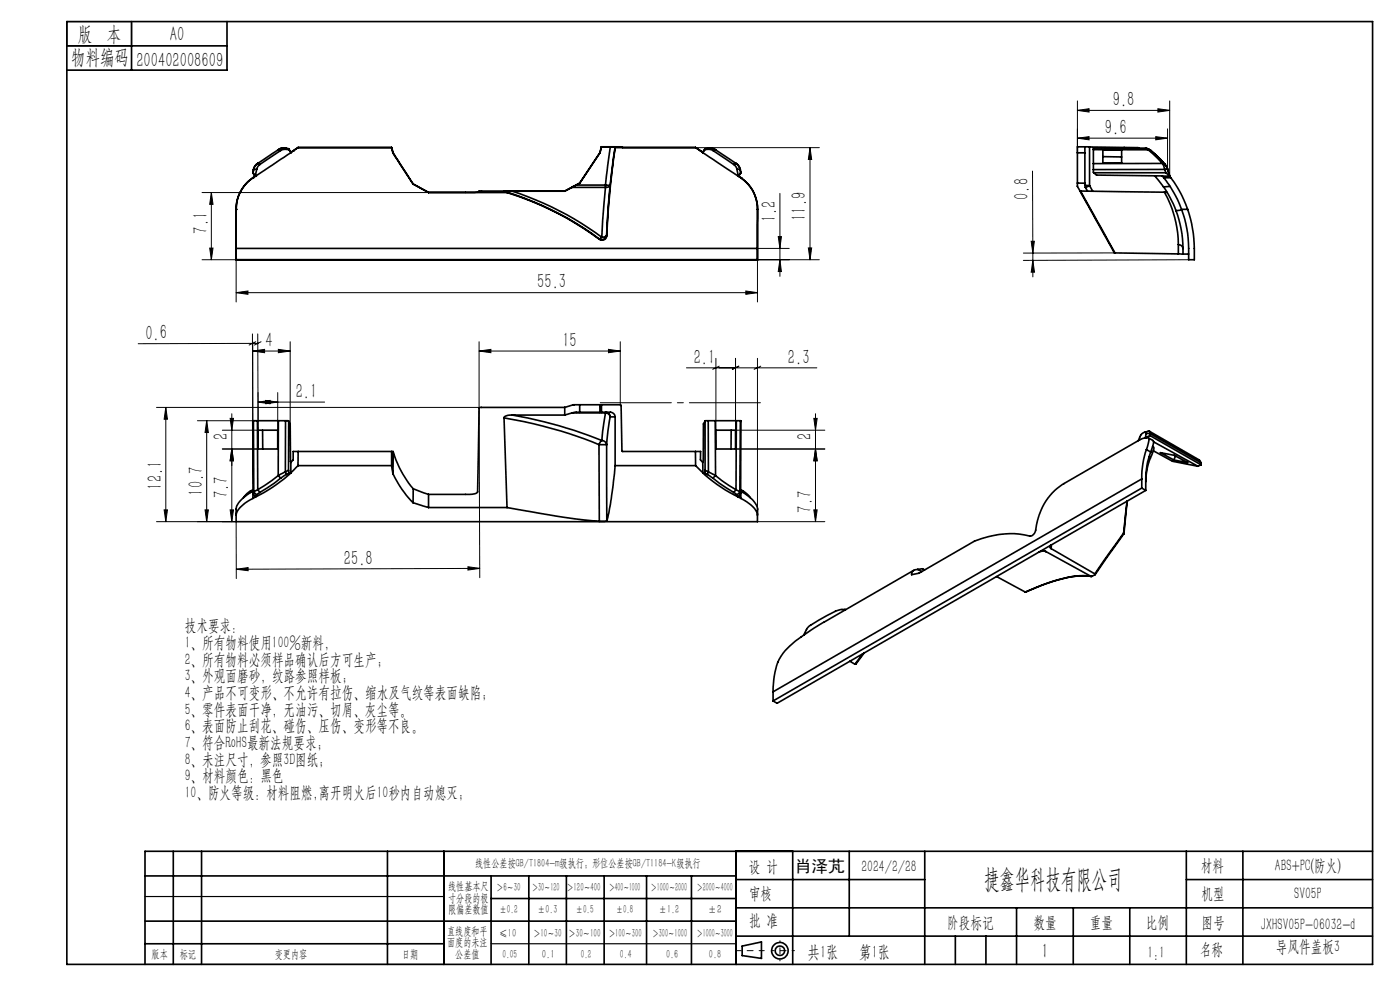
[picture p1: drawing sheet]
<svg xmlns="http://www.w3.org/2000/svg" width="297mm" height="210mm" viewBox="0 0 297 210" stroke-linecap="round" stroke-linejoin="round" font-family="sans-serif">
<g fill="none" stroke="#000" stroke-width=".35">
<path d="M14.2 4.6h277v200h-277zM14.2 9.7h34M27.9 4.6v10.3M48.2 4.6v10.3h-34M53.6 36.6l.6 .8M53.6 36.6h.1M53.7 37.7a8.1 8.1 0 0 0-3.6 6.7M53.7 37.7h.1M53.7 36.6l.5 .8M53.8 36l-.2 .6M53.8 35.9l-.1 .7M53.8 35.9v.1"/>
<path d="M54.2 37.4l-.5 .3M54.2 37.4h.1M54.5 35.9h-.7M54.5 35.9l-.3 1.5M54.7 34.7l-.6 .5-.3 .7M54.7 34.7l-.7 .7-.2 .6M54.7 34.7l.4 .2M55.1 34.9l-.4 .4-.2 .6M59 31.8l-4.3 2.9M59 31.8l.5 .1M59.5 31.9l-4.4 3M60.5 31.5h-1l-.5 .3"/>
<path d="M60.5 31.5l.2 .2M60.5 31.5l.7 .1M60.6 31.4l-1 .1-.6 .3M60.6 31.4l-.1 .1M60.6 31.4l.6 .2M60.7 31.7l-1.2 .2M60.7 31.7l.6 .1M61.2 31.6l.1 .2M61.2 31.6l.5 .7M61.2 31.6h.1M61.3 31.8l.4 .6M61.7 32.3v.1"/>
<path d="M61.7 32.3h.1M61.7 32.4l-7.5 5M62.2 32h.1M62.2 32l-.5 .3M63.2 31.3l-1.5 1M63.2 31.3h19.9M63.3 31.3l-1.1 .7M63.3 31.3h-.1M63.3 31.3h19.8M83.1 31.3l.3 1.2M83.1 31.3h.1M83.1 31.3l.3 1.1"/>
<path d="M83.4 32.5l4.2 6.5M83.4 32.4l4.3 6.6M83.4 32.4v.1M87.6 39l3.3 1.8M87.6 39h.1M87.7 39l3.2 1.8M121.4 39.7l-1.6 .9M121.4 39.7h7M122.2 39.3l-.8 .4M122.2 39.3h6.2M123 38.8l-3.2 1.7M123 38.9l-.8 .4"/>
<path d="M123 38.8v.1M127.2 32.4h.1M127.2 32.4l-4.2 6.4M127.3 32.4l-4.3 6.5M127.6 31.1h4.2l.2 .2h15.5M127.6 31.1h.1M127.6 31.1l-.3 1.3M127.6 31.1l-.4 1.3M128.4 39.7l-.7 10.6M128.4 39.3l1 .1M128.4 39.3v.4M129.4 39.4l-.7 10.5"/>
<path d="M129.4 39.4l-.1 .2-.9 .1M130.5 31.3a179.1 179.1 0 0 0-1.8 18.7M130.5 31.2l-1.1 8.2M130.5 31.2l-1-.1-1.1 8.2M130.5 31.2v.1M130.5 31.3h17.1M147.5 31.3h.1M147.5 31.3l1.1 .7M147.6 31.3l1.5 1M148.6 32l.5 .3M148.6 32h.1M149.1 32.4l7.5 5"/>
<path d="M149.1 32.3h.1M149.1 32.3v.1M149.5 31.8l-.4 .6M149.6 31.6l-.1 .2M149.6 31.6l-.5 .7M149.6 31.6h.1M150 31.7l1.2 .2M150 31.7l-.5 .1M150.2 31.4l1 .1 .6 .3M150.2 31.4l.1 .1M150.2 31.4l-.6 .2M150.3 31.5h.8l.7 .3"/>
<path d="M150.3 31.5l-.3 .2M150.3 31.5l-.7 .1M151.2 31.9l4.4 3M151.8 31.8l4.3 2.9M151.8 31.8l-.6 .1M155.6 34.9l.6 .7 .1 .3M156.1 34.7l.4 .3 .5 .9M156.1 34.7l.7 .7 .3 .6M156.1 34.7l-.5 .2M156.3 35.9h.7M156.3 35.9l.3 1.5M156.6 37.4h.1"/>
<path d="M156.6 37.4l.6 .3M157 35.9l.1 .7M157 35.9l.1 .1M157.1 36l.1 .6M157.1 36.6h.1M157.1 36.6l-.5 .8M157.2 37.7a8 8 0 0 1 3.5 6.7M157.2 37.7h.1M157.2 36.6l-.6 .8M228.6 32.4h1.6M228.6 38.8l1.6 .1M230.2 39.3l.1 .4"/>
<path d="M230.2 31.1h-1.6v8.4l.5 1M230.2 39.3l.9 .1M230.2 31.1l.9 .1M230.2 31.1v8.2M230.3 39.7l.4 .9M231.1 31.2v8.2M231.1 39.4l-.8 .3M231.1 31.2l7.4 .1M231.1 39.4l.7 1.2M232 34.7v1.3M232 31.7v-.3h11.1l.5 .4M232 36v.6"/>
<path d="M232 31.7v3M232 31.7l11.6 .1M232 36.6h15.3M232 36.6l.6 .5 14 .3M234 31.8h3.9v2.8h-3.9zM234 33.2l3.9 .1M238.5 31.3v.1M238.5 31.3l3.1 .1M243.2 31.5l.9 .4M243.6 31.8l3 2.9M243.6 31.8l.5 .1M244.1 31.9l3.1 3"/>
<path d="M244.9 37.3l1.9 2.3M246.6 34.7l.5 1.2M246.6 37.4h1.5M246.6 37.4l.3 .3M246.6 34.7h-14.6M246.6 34.7l.6 .2M246.8 39.6a23.2 23.2 0 0 1 2.7 5.1M246.9 37.7l.8 1.1a23 23 0 0 1 2.9 5.6M246.9 37.7h1.5M247.1 35.9l.2 .7M247.1 35.9l-15.1 .1M247.2 34.9l.5 1"/>
<path d="M247.3 36.6l.8 .8M247.7 35.9h-.6M247.7 35.9l.4 1.5M248.1 37.4h.1M248.1 37.4l.3 .3M248.2 39.5l-1.4 .1M248.4 37.7l.3 .5a23.8 23.8 0 0 1 3.3 6.2M50.1 44.4v8.3M50.1 55.1h.1M50.1 44.4h.1M50.1 52.7h110.6M50.1 52.7v2.4"/>
<path d="M50.1 55.1h110.6M90.9 40.8h16.7M90.9 40.8h.1M106.9 40.6a65.8 65.8 0 0 1 20.2 10.1M106.9 40.6h1.8M106.9 40.6l.7 .2M107.6 40.8a65.3 65.3 0 0 1 19.5 10M108.7 40.6a67.3 67.3 0 0 1 19 9.7M108.7 40.6h11.1M119.8 40.5h-18.2a2.34 2.34 0 0 1-1.9 .3h-8.8M119.8 40.5v.1M127.1 50.7v.1"/>
<path d="M127.7 50.3l-.6 .4M128.7 49.9v.1M128.7 49.9a1.05 1.05 0 0 1-1.6 .8M128.7 49.9a1.01 1.01 0 0 1-1 .4M128.7 50a.99 .99 0 0 1-.5 .9 .99 .99 0 0 1-1.1-.1M160.7 44.4v8.3M160.7 55.1h.1M160.7 52.7v2.4M160.7 44.4h.1M229.1 40.5l7.3 13.1h.1M229.1 40.5h.1M229.2 40.5l7.3 13.1"/>
<path d="M229.2 40.5l17.8 .3M236.5 53.6l13.5 .3M247 40.8a23.1 23.1 0 0 1 3 11.1M247 40.8h.6M249.5 44.7a23.4 23.4 0 0 1 1.5 8M250 51.9a.99 .99 0 0 1 1 .8M250 51.9v2M250 53.9h1M250.6 44.4a25.8 25.8 0 0 1 1.6 10.7h1.2a28.2 28.2 0 0 0-1.4-10.7M250.6 44.4h1.4M250.7 44.5l-1.2 .2M251 52.7v1.2"/>
<path d="M251 53.9h1.2M53.8 89.2h.8M53.8 89.2l-.2 .1 .1 15.3M53.8 89.2v15.2M54.6 89.2h4.5M54.6 89.2l.1 14.7M54.8 91.3h4.1v3.9h-4.1zM55.7 91.3v3.9M59.1 89.2h1.5M59.1 89.2l-.1 11.7M60.6 89.2l-.1 10.9M60.6 89.2l.6 .1"/>
<path d="M61.2 99.8l-.7 .3M61.2 99.8l.1 .5M61.2 89.3v10.5M61.2 89.3l.4 .6 .1 8.2M61.7 98.1v2.2M63.2 98.8l-1.5 1.5M63.2 98.8h19.9M63.3 95.8l-.1 3M83.1 98.8l.3 1.7M83.1 95.8v3M83.4 95.9v-.1h-21.2v1.7l-.5 .6M83.4 95.9a22.1 22.1 0 0 0 4.3 7.8"/>
<path d="M83.4 95.9v4.6M106.9 88.6a95.6 95.6 0 0 1 20.2 5.7M106.9 88.6l.7 19.1M108.7 88a92 92 0 0 1 19 5.4M108.7 88l-1.3 .2-.5 .4M108.7 88h11.1M119.8 86.4l1.8-.5h10l.2 .1 .1 9.7 16.7 .1v1.7l.5 .6M119.8 86.4l-18.1 .1-.4 17.9a3 3 0 0 1-2.5 .5h-7.9M119.8 86.4v1.6M121.4 87.6l.5-.2h7.6a1.02 1.02 0 0 1 1 1M121.4 87.6l-1.6 .4M121.4 87.6h7"/>
<path d="M123 85.9v1.5M127.1 94.3v16.3M127.1 94.3h1.6M127.2 85.9l.1 1.5M127.6 85.9v1.5M127.7 93.4a1.04 1.04 0 0 1 1 .9M127.7 93.4l-.6 .9M128.4 87.6a.75 .75 0 0 1 1 .8M128.4 87.6a.97 .97 0 0 1 1 .8M128.4 87.6l-.7 5.8M128.7 94.3v16.2M129.4 88.4h1.1"/>
<path d="M129.4 88.4l-.7 5.9M130.5 98.8l-.3 2.5a57.6 57.6 0 0 1-1.5 9.2M130.5 88.4v10.4M130.5 98.8h17.1M147.5 95.8l.1 3M147.6 98.8l1.5 1.5M149.1 98.1v2.2M149.6 89.3v10.5M149.6 99.8l.7 .3M149.6 99.8l-.1 .5M149.6 89.3l-.4 .6-.1 8.2M150.2 89.2h1.5"/>
<path d="M150.2 89.2l.1 10.9M150.2 89.2l-.6 .1M151.7 89.2l.1 11.7M151.7 89.2h4.5M151.9 91.3h4.1v3.9h-4.1zM155.1 91.3v3.9M156.2 89.2h.9M156.2 89.2l-.1 14.7M157.1 89.2l.1 16.5M157.1 89.2l-.1 15.2M243 92.8l-1.1 .4-16.2 9.4a13 13 0 0 0-6.1 10.1l-.3 .6-.5 .4a19.5 19.5 0 0 0-12.1 1.1l-11.8 6.8-1.5 .3a1.07 1.07 0 0 1 1.3-1.1M243 92.8h.1"/>
<path d="M243 92.8a.51 .51 0 0 1 .6 .1 .51 .51 0 0 1 .1 .6l-.5 1.9M243 91.6l-1 .7-.5 1.2M243 91.6l.1 .3M243 91.6l.8-.1 .2 .5M243.1 91.9l.9 .1M243.1 91.9l-.1 .9M243.2 95.4a17.9 17.9 0 0 0-1 6.2M243.2 95.4l.9 .5M243.6 92.8l1.1 .9-.6 2.2M243.8 96.9l.3 .2M243.9 91.5l10.5 6 .3 .6M243.9 92.4l-.9 .4"/>
<path d="M243.9 92.4l10.9 6.2M244 92l-.1 .4M244 92l10.7 6.1M244.1 97.1l-.7 2.1-.3 3M244.1 95.9a18.3 18.3 0 0 0-1 8.1M244.5 94.7l.2 .1a2.66 2.66 0 0 1-.6 2.2v.1M244.7 95.6l4 2.3 5.4 1M244.7 93.7l9.4 5.2M246.2 96l2.9 .6 2.9 1.5-3-.5zM249.4 96.7l-.4 .9M254.7 98.1l.1 .5M254.8 98.6l-.7 .3"/>
<path d="M50.1 109.2v1.5h110.6v-1.5M53.2 104.1l-.8 .6-.8 .9M53.2 104.1v.3M53.7 105.7a7.2 7.2 0 0 0-3.5 3.2l-.1 .3M53.7 104.2a7.3 7.3 0 0 0-3.6 3.5v1.5M53.7 104.2v1.5M53.7 103.9l-.5 .2M53.7 104.2h.1M53.7 104.6l.5 .8M53.8 104.4l.7 .6M53.8 104.4l-.1 .2M54.2 105.4h.1"/>
<path d="M54.2 105.4l-.5 .3M54.5 105l-.3 .4M54.7 103.9l-.9 .5M54.7 103.9l.4 .5M55.1 104.4l-.6 .6M59 100.9l-4.3 3M59 100.9l.5 .5M59.5 101.4l-1.3 1.1-3.1 1.9M60.5 100.1l-1.5 .8M60.5 100.1l.2 .5M60.7 100.6l-1.2 .8M61.3 100.3h.4"/>
<path d="M61.3 100.3l-.6 .3M61.7 100.3h.1M61.7 100.3a33.9 33.9 0 0 1-7.5 5.1M83.4 100.5a21.9 21.9 0 0 0 4.2 6.1M87.6 106.6l3.3 1.1M87.7 103.7l3.2 1.2M87.7 103.7l-.1 2.9M90.9 104.9v2.8M90.9 107.7h16.7M107.6 107.7l2.5 .4a170.2 170.2 0 0 0 17 2.5M128.7 110.5l-1.6 .1M149.1 100.3a31.8 31.8 0 0 0 7.5 5.1"/>
<path d="M149.1 100.3h.4M149.1 100.3h.1M149.5 100.3l.5 .3M150 100.6l1.2 .8M150.3 100.1l1.5 .8M150.3 100.1l-.3 .5M151.2 101.4l1.4 1.1 3 1.9M151.8 100.9l1.4 1.1 2.9 1.9M151.8 100.9l-.6 .5M155.6 104.4l.7 .6M156.1 103.9l.9 .5M156.1 103.9l-.5 .5"/>
<path d="M156.3 105l.3 .4M156.6 105.4h.1M156.6 105.4l.6 .3M157 104.4l-.7 .6M157 104.4l.1 .2-.5 .8M157.1 104.2a7.6 7.6 0 0 1 3.6 3.4v1.6M157.1 103.9l.6 .2M157.2 105.7a7 7 0 0 1 3.5 3.3v.2M157.7 104.1l1.5 1.5M157.7 104.1l-.1 .4M221.7 116.9l.2 .1M221.9 117l-.7-.1-.9 .2"/>
<path d="M221.9 117l9.6 5.3M222.9 115.7l-.2 .4 .3 .3M223 116.4l9.3 5.3M223 115.6v.8M238.4 113.1l-6.1 8.6M238.4 113.1v.1M238.4 113.2l-6.1 8.7M238.4 113.2h.1M239.1 106.3l-.7 6.8M239.1 106.3l-.7 6.9M242.2 103.5l.9 .5M242.2 101.6v1.9"/>
<path d="M242.2 103.5l-78.2 45.2M242.2 101.6l-78.2 45.1M243.1 104l-78.2 45.2-.9-.5M170.6 134.7a13.4 13.4 0 0 0-5.9 6.5l-.6 3-.1 2.5M179.2 129.3h-.9a29.1 29.1 0 0 0-6.8 3.7l-.9 1.7M179.2 129.3l.1 .1M179.2 129.3h.2M183 138.7l-1.6 2.2M183.3 138.5l-1.7 2.4h-.2M193.8 121l-19.2 11.1-4 2.6M194.7 120.8l1-.2 .4 .3M194.7 120.8l.8 .4"/>
<path d="M211.4 122.3l6.1 3.3M231.5 122.3a20.5 20.5 0 0 0-10.4 1.8l-3.6 1.5M231.5 122.3a17.9 17.9 0 0 0-8.8 1.3l-5.2 2M232.3 121.7v.2l-.8 .4M164 146.7v2M180.3 140.3l1.1 .6M30.8 195.4h125.4M30.8 185.8h125.4M36.8 180.6v24M42.8 180.6v24M82.2 180.6v24M94.2 180.6v24"/>
<path d="M104.2 185.8v18.8M104.2 190.6h52M112.2 185.8v18.8M120.2 185.8v18.8M128.2 185.8v18.8M137.2 185.8v18.8M146.7 185.8v18.8M156.2 180.6v24M156.2 186.6h40M156.2 198.6h135M156.2 192.6h135M168.2 180.6v24"/>
<path d="M180.2 180.6v18M196.2 180.6v24M202.7 198.6v6M209.2 198.6v6M215.7 192.6v12M227.7 192.6v12M239.7 192.6v12M251.7 186.6h39.5M251.7 180.6v24M263.7 180.6v24M291.2 180.6h-260.4v24M30.8 200.2h63.4"/>
<path d="M157.4 200.7l4.1-.9v3.5l-4.1-.6z"/>
<circle cx="165.5" cy="201.7" r="1.74"/>
<circle cx="165.5" cy="201.7" r="1"/>
</g>
<g fill="none" stroke="#000" stroke-width=".21">
<path d="M147.6 31.3h26.2M171.8 31.3l.4 2.5h-.7zM171.8 31.3v23.8M219 36.3l.1 17.4M228.6 29.3l2.4-.3v.7zM228.6 29.3h19.1M228.6 23.4l2.4-.3v.7zM228.6 21.4v11M228.6 23.4h19.5M245.2 29l2.5 .3-2.5 .4zM245.6 23.1l2.5 .3-2.5 .4zM247.7 27.3v8.6"/>
<path d="M248.1 21.4v16M42.9 55.1h7.2v9M42.9 40.8h48M44.5 52.6h.7l-.4 2.5zM44.8 40.8l.4 2.5h-.7zM44.8 40.8v14.3M160.7 52.7h6.7M165.1 50.2h.7l-.3 2.5zM165.5 55.1l.3 2.5h-.7zM165.5 41v17.6M171.5 52.6h.7l-.4 2.5zM173.8 55.1h-13.1v9"/>
<path d="M218.8 51.2h.6l-.3 2.5zM219.1 55.2l.4 2.5h-.7zM219.1 53.7v5M236.4 53.6l-19.3 .1M252.2 55.1l-35.1 .1M50.1 62.1l2.5-.4v.7zM50.1 62.1h110.6M53.6 70.8v18.5v-16.8M53.6 74.5l2.5-.4v.7zM53.6 74.5h8M54.3 72.5l-1.5 .7M54.7 70.8l.1 20.5"/>
<path d="M54.7 72.8l-25.4 .1M55.4 72.5l-1.4 .7M59.1 74.1l2.5 .4-2.5 .3zM61.6 72.5v17.4M101.6 74.5l2.5-.4v.7zM101.6 72.5l.2 50M101.6 74.5h30M129.1 74.1l2.5 .4-2.5 .3zM131.6 72.5v13.4M145.6 78h27.7M151.9 76v15.3M152.6 77.7l-1.4 .6"/>
<path d="M156 76v15.3h19M156.7 77.7l-1.3 .6M158.2 61.7l2.5 .4-2.5 .3zM160.7 76v34.7h14.3M161.4 77.7l-1.4 .6M33.2 86.4h68.9M35.2 86.4l.3 2.5h-.7zM35.2 86.4v24.3M41.9 89.2h12.7M43.9 89.2l.3 2.5h-.7zM43.9 89.2v21.5M47.2 95.2h7.6"/>
<path d="M47.2 91.3h7.6M48.8 88.8h.7l-.3 2.5zM49.2 95.2l.3 2.5h-.7zM49.2 87.8v22.9M54.8 85.3l2.5-.4v.7zM54.8 83.3v8M54.8 85.3h14.1M56.4 84.9l2.5 .4-2.5 .3zM58.9 83.3v8M156 95.2h19M172.6 88.8h.8l-.4 2.5zM173 87.8v22.9"/>
<path d="M173 95.2l.4 2.5h-.8zM33.2 110.7h16.9v12M34.8 108.2h.7l-.3 2.5zM43.5 108.2h.7l-.3 2.5zM48.8 108.2h.7l-.3 2.5zM172.6 108.2h.8l-.4 2.5zM50.1 120.7l2.5-.3v.7zM99.3 120.2l2.5 .4-2.5 .3zM101.8 120.6l-51.7 .1"/>
</g>
<path d="M161.3 85.4h-34" fill="none" stroke="#000" stroke-width=".21" stroke-dasharray="15.2 1.3 1.3 1.3" stroke-dashoffset=".2"/>
<path d="M162.1 201.7h-6" fill="none" stroke="#000" stroke-width=".21" stroke-dasharray="15.2 1.3 1.3 1.3" stroke-dashoffset="14.1"/>
<path d="M168.5 201.7h-4.8" fill="none" stroke="#000" stroke-width=".21" stroke-dasharray="15.2 1.3 1.3 1.3" stroke-dashoffset="14.7"/>
<path d="M165.5 199.6v4.2" fill="none" stroke="#000" stroke-width=".21" stroke-dasharray="15.2 1.3 1.3 1.3" stroke-dashoffset="15"/>
<path d="M14.2 4.6h13.7v5.1h-13.7zM30.8 190.2h63.4M30.8 204.6h63.4M104.2 200.2h52" fill="none" stroke="#000" stroke-width=".25"/>
<g fill="#000">
<path d="M228.6 23.4l2.4-.3v.7zM245.6 23.1l2.5 .3-2.5 .4z"/>
<path d="M245.2 29l2.5 .3-2.5 .4zM228.6 29.3l2.4-.3v.7z"/>
<path d="M44.8 40.8l.4 2.5h-.7zM44.5 52.6h.7l-.4 2.5z"/>
<path d="M165.5 55.1l.3 2.5h-.7zM165.1 50.2h.7l-.3 2.5zM171.5 52.6h.7l-.4 2.5zM171.8 31.3l.4 2.5h-.7z"/>
<path d="M219.1 55.2l.4 2.5h-.7zM218.8 51.2h.6l-.3 2.5z"/>
<path d="M101.6 74.5l2.5-.4v.7zM129.1 74.1l2.5 .4-2.5 .3zM53.6 74.5l2.5-.4v.7zM59.1 74.1l2.5 .4-2.5 .3z"/>
<path d="M158.2 61.7l2.5 .4-2.5 .3zM50.1 62.1l2.5-.4v.7z"/>
<path d="M43.9 89.2l.3 2.5h-.7zM43.5 108.2h.7l-.3 2.5zM49.2 95.2l.3 2.5h-.7zM48.8 108.2h.7l-.3 2.5zM173 95.2l.4 2.5h-.8zM172.6 108.2h.8l-.4 2.5z"/>
<path d="M48.8 88.8h.7l-.3 2.5zM49.2 95.2l.3 2.5h-.7z"/>
<path d="M54.8 85.3l2.5-.4v.7zM56.4 84.9l2.5 .4-2.5 .3z"/>
<path d="M173 95.2l.4 2.5h-.8zM172.6 88.8h.8l-.4 2.5z"/>
<path d="M34.8 108.2h.7l-.3 2.5zM35.2 86.4l.3 2.5h-.7z"/>
<path d="M99.3 120.2l2.5 .4-2.5 .3zM50.1 120.7l2.5-.3v.7z"/>
</g>
<text font-size="5.6" x="208.8" y="188.3">捷鑫华科技有限公司</text>
<g font-size="4.4">
<text x="16.5" y="8.6">版 本</text>
<text x="36.1" y="8.6">A0</text>
<text x="15.1" y="13.7">物料编码</text>
<text x="28.9" y="14.2">200402008609</text>
<text x="236.1" y="22.5">9.8</text>
<text x="234.4" y="28.4">9.6</text>
<text x="164.6" y="47.1" transform="rotate(-90 164.6 47.1)">1.2</text>
<text x="171" y="46.9" transform="rotate(-90 171 46.9)">11.9</text>
<text x="218.2" y="42.4" transform="rotate(-90 218.2 42.4)">0.8</text>
<text x="44" y="49.6" transform="rotate(-90 44 49.6)">7.1</text>
<text x="114" y="61.2">55.3</text>
<text x="30.8" y="72">0.6</text>
<text x="56.3" y="73.6">4</text>
<text x="119.3" y="73.6">15</text>
<text x="147.2" y="77.1">2.1</text>
<text x="167.1" y="77.1">2.3</text>
<text x="62.7" y="84.4">2.1</text>
<text x="48.3" y="93.3" transform="rotate(-90 48.3 93.3)">2</text>
<text x="172.1" y="93.3" transform="rotate(-90 172.1 93.3)">2</text>
<text x="34.3" y="103.9" transform="rotate(-90 34.3 103.9)">12.1</text>
<text x="43" y="105.1" transform="rotate(-90 43 105.1)">10.7</text>
<text x="48.3" y="105.7" transform="rotate(-90 48.3 105.7)">7.7</text>
<text x="172.1" y="108.7" transform="rotate(-90 172.1 108.7)">7.7</text>
<text x="73" y="119.8">25.8</text>
<text x="221" y="203.2">1</text>
</g>
<g font-size="3.8">
<text x="171.3" y="203.2">共1张</text>
<text x="182.3" y="203.2">第1张</text>
</g>
<g font-size="3.5">
<text x="39.2" y="134">技术要求：</text>
<text x="39.2" y="137.5">1、所有物料使用100%新料，</text>
<text x="39.2" y="141">2、所有物料必须样品确认后方可生产；</text>
<text x="39.2" y="144.5">3、外观面磨砂，纹路参照样板；</text>
<text x="39.2" y="148.1">4、产品不可变形、不允许有拉伤、缩水及气纹等表面缺陷；</text>
<text x="39.2" y="151.6">5、零件表面干净，无油污、切屑、灰尘等。</text>
<text x="39.2" y="155.1">6、表面防止刮花、碰伤、压伤、变形等不良。</text>
<text x="39.2" y="158.6">7、符合RoHS最新法规要求；</text>
<text x="39.2" y="162.2">8、未注尺寸，参照3D图纸；</text>
<text x="39.2" y="165.7">9、材料颜色：黑色</text>
<text x="39.2" y="169.2">10、防火等级：材料阻燃,离开明火后10秒内自动熄灭；</text>
<text x="158.9" y="184.9">设 计</text>
<text x="168.6" y="184.9">肖泽芃</text>
<text x="182.7" y="184.9">2024/2/28</text>
<text x="254.7" y="184.7">材料</text>
<text x="270.5" y="184.7">ABS+PC(防火)</text>
<text x="158.9" y="190.8">审核</text>
<text x="254.9" y="190.7">机型</text>
<text x="274.6" y="190.8">SV05P</text>
<text x="158.9" y="196.5">批 准</text>
<text x="200.9" y="196.9">阶段标记</text>
<text x="219.3" y="196.9">数量</text>
<text x="231.2" y="196.9">重量</text>
<text x="243.1" y="196.9">比例</text>
<text x="254.9" y="196.9">图号</text>
<text x="267.5" y="197.3">JXHSV05P-06032-d</text>
<text x="243.4" y="203.2">1:1</text>
<text x="254.5" y="202.5">名称</text>
<text x="270.7" y="201.8">导风件盖板3</text>
</g>
<g font-size="2.5">
<text x="100.8" y="184">线性公差按GB/T1804-m级执行；形位公差按GB/T1184-K级执行</text>
<text x="95.1" y="188.8">线性基本尺</text>
<text x="95.1" y="191.3">寸分段的极</text>
<text x="105.3" y="189.1">＞6～30</text>
<text x="112.9" y="189.1">＞30～120</text>
<text x="120.2" y="188.9">＞120～400</text>
<text x="129.2" y="188.9">＞400～1000</text>
<text x="138.1" y="189.1">＞1000～2000</text>
<text x="147.8" y="189.1">＞2000～4000</text>
<text x="95.1" y="193.8">限偏差数值</text>
<text x="105.9" y="193.8">±0.2</text>
<text x="114.1" y="193.8">±0.3</text>
<text x="122.2" y="193.8">±0.5</text>
<text x="130.7" y="193.8">±0.8</text>
<text x="139.8" y="193.8">±1.2</text>
<text x="150.2" y="193.8">±2</text>
<text x="32.2" y="203.2">版本</text>
<text x="38.1" y="203.2">标记</text>
<text x="58.3" y="203.2">变更内容</text>
<text x="85.3" y="203.2">日期</text>
<text x="94.8" y="198.3">直线度和平</text>
<text x="94.8" y="200.7">面度的未注</text>
<text x="96.6" y="203.2">公差值</text>
<text x="105.9" y="198.7">≤10</text>
<text x="106.6" y="203.2">0.05</text>
<text x="113.2" y="198.7">＞10～30</text>
<text x="115" y="203.2">0.1</text>
<text x="120.6" y="198.7">＞30～100</text>
<text x="123.2" y="203.2">0.2</text>
<text x="129.1" y="198.7">＞100～300</text>
<text x="131.5" y="203.2">0.4</text>
<text x="138.4" y="198.7">＞300～1000</text>
<text x="141.3" y="203.2">0.6</text>
<text x="147.8" y="198.7">＞1000～3000</text>
<text x="150.4" y="203.2">0.8</text>
</g>
</svg>
